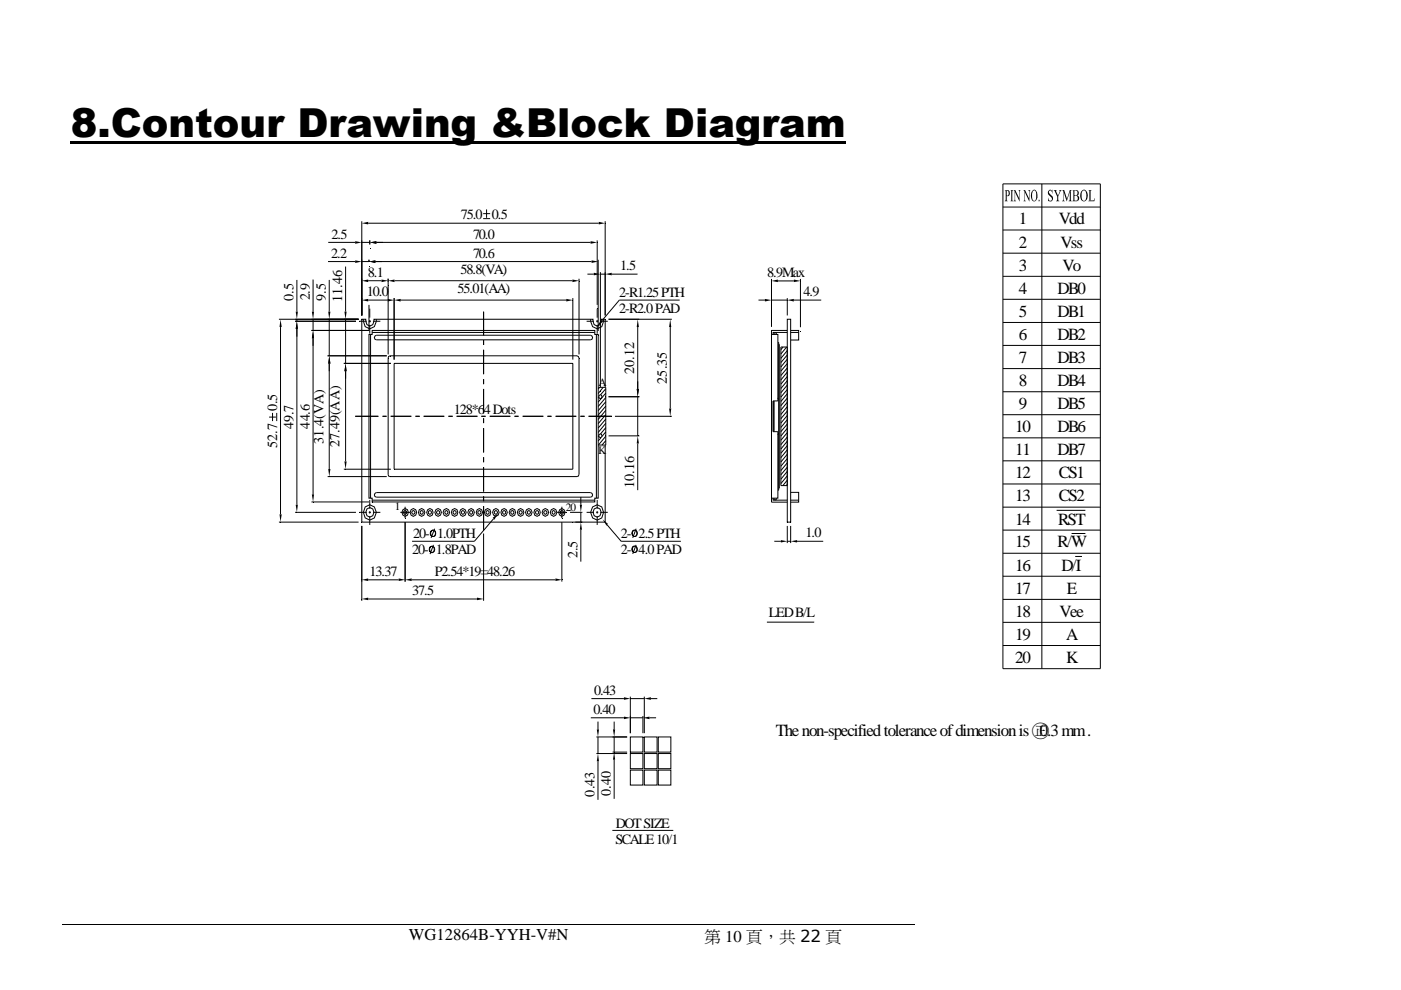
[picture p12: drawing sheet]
<svg xmlns="http://www.w3.org/2000/svg" width="297mm" height="210mm" viewBox="0 0 297 210" stroke-linecap="round" stroke-linejoin="round" font-family="sans-serif">
<g fill="none" stroke="#000" stroke-width=".21">
<path d="M212.6 39h20.7v102.8h-20.7zM220.9 39v102.8M62.9 59.4v6.7M66.4 59.3v6.8M69.6 55.5h5.7M69.6 51.4h5.7M69.8 59.4v6.7M73.3 56.5v9.6M76.7 46.9v20M76.7 55.5h1.5M76.7 51.4h1.7M78.1 47.3h48.9"/>
<path d="M78.1 59.5h2.8M78.2 55.1v.4M78.4 51v.8M79.6 55.5h45.8M79.8 51.4h45.4M82.3 59.1v16M83.6 59.5h37.8M102.4 45.3h1.5M102.4 46.4h1.5M103.2 44.4v1.8M122.8 59.1v16M124.5 58.1h1.4"/>
<path d="M126.6 51v13.6M126.8 55.1v15.1M127.3 57.7v24.4M127.3 58.1h1M128.3 46.9v20M129.7 58.1h5.5M163.6 59.1v10.2M164.9 59.6h3.4M169.7 59.1v10.3M212.6 43.9h20.7M212.6 48.8h20.7M212.6 53.7h20.7"/>
<path d="M212.6 58.6h20.7M59.1 67.7h16.9M59.5 69.3v39.8M62.6 68.1h12.9M62.9 67.7v.4M62.9 69.7v37.3M66 70.1h12.2M66.4 67.7v2.4M66.4 71.7v33.1M69.5 75.4h12.5M69.8 67.7v7.7M69.8 77.1v22.3"/>
<path d="M72.9 77h10M73.3 67.7v9.3M73.3 78.7v19.1M76.2 68.1h1.6M77 67.7l.4 1.6 1 .4 1-.4 .4-1.2v-.4M78.1 63.6h4.1M78.2 68.1h.5M78.2 64.6v5.6M78.4 65.4v2M78.4 67.9v.5M78.4 68.9v1.8M78.6 70.9v34.7"/>
<path d="M78.9 70.1h47.2v.8h.7v34.7h-.7v.8h-47.2v-.8h-.7v-34.7h.7zM78.9 70.5h47.2M79.1 68.1h1.5M79.5 71.2l.3-.1h45.4l.3 .1 .1 .4-.1 .3-.3 .2h-45.4l-.3-.2-.1-.3zM82.4 75.6l.3-.2h39.6l.3 .2 .2 .3v24.7l-.2 .3-.3 .1h-39.6l-.3-.1zM83.6 77h37.9v22.5h-37.9zM83.6 63.2v13M85 63.6h35.1M102.5 66.1v5M102.5 72.1v1.1M102.5 74.2v5.1M121.5 63.2v13"/>
<path d="M124.4 68.1h1.5M125.2 67.7v.4l.4 1.2 1 .4 1-.4 .4-1.6M126.4 68.1h.4M126.4 70.9v34.7M126.6 65.4v2M126.6 67.9v.5M126.6 68.9v1.8M127.3 68.1h1.6M129 67.7h13.4M135.2 69.3v13.2M142.1 69.3v17.3M144.1 63.6h-12.8l-3.7 4.4"/>
<path d="M160.8 63.6h1.4M163.6 70.9h1.3v14.1h-1v6.5h1v14.1h-1.3M163.6 63.6h3.3M164.1 70.9v-.3h.5v.3M164.9 72.6h.2v31.3h-.2M165.1 73h.1v30.5h-.1M165.6 73.6h1.3v29.4h-1.3zM166 73.6l-.4 .5M166.8 73.6l-1.2 1.5M166.9 67.7h.7v43h-.7zM166.9 70.5h-3v.4M166.9 70.1h-3.3v36.4h3.3"/>
<path d="M166.9 63.2v3.7M166.9 74.3l-1.3 1.7M166.9 75.3l-1.3 1.6M166.9 76.2l-1.3 1.6M166.9 77.1l-1.3 1.6M166.9 78l-1.3 1.6M166.9 78.9l-1.3 1.7M166.9 79.8l-1.3 1.6M167.6 70.1h1.7v2h-1.7M167.6 70.5h1.7M168.3 63.6h5.8M212.6 63.5h20.7"/>
<path d="M212.6 68.4h20.7M212.6 73.2h20.7M212.6 78.1h20.7M57.1 88.4h1.4M57.8 87.5v1.8M58.7 87.5v1.8M72.9 99.5h10M75.3 88.3h4.9M81.1 88.3h.9M82.8 88.3h4.4M88.1 88.3h.9M89.8 88.3h4.4"/>
<path d="M95.1 88.3h.9M96.8 88.3h4.4M102.1 88.3h.9M102.5 80.4v1M102.5 82.5v5.1M102.5 88.7v1M102.5 90.8v5.1M102.5 96.9v1.1M102.5 99v5.2M103.8 88.3h4.4M109.1 88.3h.8M110.8 88.3h4.4"/>
<path d="M116.1 88.3h.8M117.8 88.3h4.4M123.1 88.3h.8M124.8 88.3h4.9M126.8 82.1h1.6v12.3h-1.6M127 84.2l-.2 .2M127 92.4l-.2 .2M127 92.1l.3-.1 .2 .1v.6l-.2 .1-.3-.1zM127.1 82.1l-.3 .4M127.4 92.8l-.6 .7M127.9 82.1l-1.1 1.3M128.3 82.1v-14.4h-.8l-.3 1.1-.6 .3-.6-.3-.3-1.1h-46.4l-.3 1.1-.6 .3-.6-.3-.2-1.1h-.9v43h51.6v-16.3"/>
<path d="M128.4 87l-1.6 1.9M128.4 87.9l-1.6 1.9M128.4 82.4l-1.1 1.3M128.4 83.4l-1.6 1.9M128.4 84.3l-1.6 1.9M128.4 85.2l-1.6 1.9M128.4 86.1l-1.6 1.9M128.4 88.9l-1.6 1.9M128.4 89.7l-1.6 2M128.4 90.7l-1.1 1.3M128.4 91.6l-.8 .9M128.4 92.5l-1.5 1.9"/>
<path d="M128.4 93.4l-.8 1M128.4 94.3v.1M129 84.1h6.5M129 92.4h6.5M130.4 88.3h12M135.2 84.1v8.3M135.2 94v9.9M164 85v6.5M164.1 85v6.5M164.9 84.3l.2 .5M165.1 91.8l-.2 .4M166.9 80.7l-1.3 1.7"/>
<path d="M166.9 81.7l-1.3 1.6M166.9 82.6l-1.3 1.6M166.9 83.5l-1.3 1.6M166.9 84.4l-1.3 1.6M166.9 85.3l-1.3 1.7M166.9 86.2l-1.3 1.7M166.9 87.2l-1.3 1.6M166.9 88.1l-1.3 1.6M166.9 89l-1.3 1.6M166.9 89.9l-1.3 1.6M166.9 90.8l-1.3 1.7M166.9 91.7l-1.3 1.6"/>
<path d="M166.9 92.7l-1.3 1.6M166.9 93.6l-1.3 1.6M166.9 94.5l-1.3 1.6M166.9 95.4l-1.3 1.6M166.9 96.3l-1.3 1.7M166.9 97.2l-1.3 1.6M166.9 98.1l-1.3 1.7M166.9 99.1l-1.3 1.6M166.9 99.9l-1.3 1.7M212.6 83.1h20.7M212.6 87.9h20.7M212.6 92.8h20.7"/>
<path d="M212.6 97.7h20.7M59.1 110.7h16.9M62.6 108.6h12.9M66 106.4h12.2M69.5 101h12.5M76.2 108.6h1.6M76.7 111.5v15.9M77.4 107.5l1-.5 1 .5 .4 1.1-.4 1.2-1 .5-1-.5-.4-1.2zM77.8 107.9l.6-.3 .6 .3 .3 .7-.3 .7-.6 .3-.6-.3-.2-.7zM78.2 108.6h.5M78.4 106v1.9M78.4 108.4v.5"/>
<path d="M78.4 109.4v1.9M78.9 106h47.2M79.1 108.6h1.5M79.5 104.6l.3-.2h45.4l.3 .2 .1 .3-.1 .4-.3 .1h-45.4l-.3-.1-.1-.4zM84.9 108.6h2M85.4 108.1l.5-.3 .5 .3 .2 .5-.2 .6-.5 .3-.5-.3-.2-.6zM85.6 108.4l.3-.2 .2 .2v.5l-.2 .2-.3-.2zM85.9 107.4v2.5M85.9 110.7v12.6M87.2 108.1l.4-.3 .5 .3 .2 .5-.2 .6-.5 .3-.4-.3-.3-.6zM87.4 108.4l.2-.2 .3 .2 .1 .2-.1 .3-.3 .2-.2-.2-.1-.3zM88.9 108.1l.5-.3 .5 .3 .2 .5-.2 .6-.5 .3-.5-.3-.2-.6z"/>
<path d="M89.2 108.4l.2-.2 .3 .2v.5l-.3 .2-.2-.2zM90.7 108.1l.4-.3 .5 .3 .2 .5-.2 .6-.5 .3-.4-.3-.2-.6zM90.9 108.4l.2-.2 .3 .2v.5l-.3 .2-.2-.2zM91.5 115.8a.64 .64 0 0 0-.5 1 .64 .64 0 0 0 1.1 .1 .6 .6 0 0 0 0-.9 .6 .6 0 0 0-.9 .1l-.1 .5 .4 .6M91.6 115.8a.75 .75 0 0 1 .5 .7 .75 .75 0 0 1-.5 .7M91.7 112.4a.65 .65 0 0 0-.5 1 .65 .65 0 0 0 1.1 .1 .6 .6 0 0 0 0-.9 .6 .6 0 0 0-.9 .1 .76 .76 0 0 0 .3 1M91.9 112.4a.75 .75 0 0 1 .4 .7 .75 .75 0 0 1-.4 .6M91.9 115.5l-.7 2M92.2 112.1l-.8 1.9M92.4 108.1l.5-.3 .5 .3 .2 .5-.2 .6-.5 .3-.5-.3-.2-.6zM92.7 108.4l.2-.2 .2 .2 .2 .2-.2 .3-.2 .2-.2-.2-.2-.3zM94.1 108.1l.6-.3 .4 .3 .2 .5-.2 .6-.4 .3-.6-.3-.2-.6z"/>
<path d="M94.4 108.4l.3-.2 .3 .4-.3 .5-.3-.2zM95.9 108.1l.5-.3 .5 .3 .2 .5-.2 .6-.5 .3-.5-.3-.2-.6zM96.1 108.4l.3-.2 .2 .2v.5l-.2 .2-.3-.2zM97.7 108.1l.4-.3 .5 .3 .2 .5-.2 .6-.5 .3-.4-.3-.3-.6zM97.9 108.4l.2-.2 .3 .2 .1 .2-.1 .3-.3 .2-.2-.2-.1-.3zM99.4 108.1l.5-.3 .5 .3 .2 .5-.2 .6-.5 .3-.5-.3-.2-.6zM99.6 108.4l.3-.2 .3 .4-.3 .5-.3-.2zM101.2 108.1l.4-.3 .5 .3 .2 .5-.2 .6-.5 .3-.4-.3-.2-.6zM101.4 108.4l.2-.2 .3 .2v.5l-.3 .2-.2-.2zM102.5 105.2v1.1M102.5 107.3v5M102.5 113.1v14.3"/>
<path d="M102.9 108.1l.5-.3 .5 .3 .2 .5-.2 .6-.5 .3-.5-.3-.2-.6zM103.1 108.4l.3-.2 .2 .2v.5l-.2 .2-.3-.2zM104.6 108.1l.6-.3 .4 .3 .2 .5-.2 .6-.4 .3-.6-.3-.2-.6zM104.6 110l-4 4.8h-13.2M104.9 108.4l.3-.2 .3 .4-.3 .5-.4-.5zM106.4 108.1l.5-.3 .5 .3 .2 .5-.2 .6-.5 .3-.5-.3-.2-.6zM106.6 108.4l.3-.2 .2 .2v.5l-.2 .2-.3-.2zM108.2 108.1l.4-.3 .5 .3 .2 .5-.2 .6-.5 .3-.4-.3-.3-.6zM108.4 108.4l.2-.2 .3 .2v.5l-.3 .2-.2-.2zM109.9 108.1l.5-.3 .5 .3 .2 .5-.2 .6-.5 .3-.5-.3-.2-.6zM110.1 108.4l.3-.2 .2 .2 .1 .2-.1 .3-.2 .2-.3-.2-.1-.3zM111.6 108.1l.5-.3 .5 .3 .2 .5-.2 .6-.5 .3-.5-.3-.2-.6z"/>
<path d="M111.9 108.4l.2-.2 .4 .4-.4 .5-.2-.2zM113.4 108.1l.5-.3 .5 .3 .2 .5-.2 .6-.5 .3-.5-.3-.2-.6zM113.6 108.4l.3-.2 .2 .2v.5l-.2 .2-.3-.2zM115.1 108.1l.5-.3 .5 .3 .2 .5-.2 .6-.5 .3-.5-.3-.2-.6zM115.4 108.4l.2-.2 .3 .2 .1 .2-.1 .3-.3 .2-.2-.2-.1-.3zM116.9 108.1l.5-.3 .5 .3 .2 .5-.2 .6-.5 .3-.5-.3-.2-.6zM117.1 108.4l.3-.2 .3 .4-.3 .5-.3-.2zM118.1 108.6h2M118.7 108.1l.4-.3 .5 .3 .2 .5-.2 .6-.5 .3-.4-.3-.3-.6zM118.9 108.4l.2-.2 .3 .2v.5l-.3 .2-.2-.2zM119.1 107.4v2.5M119.1 110.7v12.6"/>
<path d="M120.9 108.6h2.6M122 110.7h1.5M123.1 105.4v1.6M123.1 108.6v2.1M123.1 112.3v6.8M124.4 108.6h1.5M125.6 107.5l1-.5 1 .5 .4 1.1-.4 1.2-1 .5-1-.5-.4-1.2zM126 107.9l.6-.3 .6 .3 .3 .7-.3 .7-.6 .3-.6-.3-.3-.7zM126.4 108.6h.4M126.6 106v1.9M126.6 108.4v.5M126.6 109.4v1.9"/>
<path d="M127.3 108.6h1.6M128.7 111.3l3 3.5h12.7M134.5 112.4a.64 .64 0 0 0-.5 .9 .64 .64 0 0 0 1 .2 .63 .63 0 0 0 0-.8 .63 .63 0 0 0-.7-.2 .77 .77 0 0 0 .2 1.2M134.5 115.8a.66 .66 0 0 0-.5 .9 .66 .66 0 0 0 1 .2 .65 .65 0 0 0 .1-.8 .65 .65 0 0 0-.8-.2 .76 .76 0 0 0 .2 1.2M134.7 112.4l.1 .1a.8 .8 0 0 1-.1 1.2M134.7 115.8l.1 .1a.79 .79 0 0 1-.1 1.2M134.9 112.1l-.7 1.9M134.9 115.5l-.7 1.9M163.9 105.6v.4h3M164.1 105.6v.4h.5v-.4M164.2 114.8h1.4M166.9 114.8h.7"/>
<path d="M166.9 111.5v3.6M166.9 100.9l-1.3 1.6M166.9 101.8l-.9 1.2M166.9 102.7l-.2 .3M167.6 104.4h1.7v2.1h-1.7M167.6 106h1.7M167.6 111.5v3.6M169 114.8h5.5M212.6 117.3h20.7M212.6 102.6h20.7M212.6 107.5h20.7M212.6 112.4h20.7"/>
<path d="M224 108.2h6.1M227.2 113.1h2.9M228 118h1.4M78.1 127h23M78.1 122.9h6.4M87.3 122.9h30.5M162.6 131.9h10M212.6 136.9h20.7M212.6 122.2h20.7M212.6 132h20.7M212.6 127.1h20.7M125.3 152.2h7"/>
<path d="M125.4 148.1h6.9M126.4 156.3h6.6M126.4 159.8h6.6M126.8 153v1.6M126.8 156.3v3.5M129.9 159.5h3.1M130.2 153v1.6M130.2 156.3v3.2M133.6 159.8h2.7v3.2h-2.7zM133.6 156.3h2.7v3.2h-2.7zM133.6 147.7v7.7M133.6 148.1h3"/>
<path d="M133.6 152.2h2.7M136.3 151.8v3.6M136.6 159.8h2.7v3.2h-2.7zM136.6 156.3h2.7v3.2h-2.7zM136.6 147.7v7.7M137.7 152.2h1.4M138 148.1h1.4M139.6 159.8h2.6v3.2h-2.6zM139.6 156.3h2.6v3.2h-2.6zM126.8 161.4v8.2M129.8 176.1h12.9M130.2 161.1v8.3"/>
<path d="M133.6 163.3h2.7v3.2h-2.7zM136.6 163.3h2.7v3.2h-2.7zM139.6 163.3h2.6v3.2h-2.6zM13.1 196.1h60.2M73.5 196.1h60.1M133.8 196.1h60.2"/>
<circle cx="127.2" cy="84.1" r=".39"/>
</g>
<path d="M15 30h164.4v.5h-164.4zM73.3 196h.2v.2h-.2zM133.6 196h.2v.2h-.2z" fill="#000"/>
<g fill="#000">
<path d="M75.3 55.2l1.4 .3-1.4 .3zM75.3 51.1l1.4 .3-1.4 .3zM76.7 47.3l1.4-.3v.6zM76.7 59.5l1.4-.2v.5zM78.2 55.5l1.4-.3v.6zM78.4 51.4l1.4-.3v.6zM80.9 59.3l1.4 .2-1.4 .3zM82.3 59.5l1.3-.2v.5zM121.4 59.3l1.4 .2-1.4 .3zM125.2 51.1l1.4 .3-1.4 .3zM125.4 55.2l1.4 .3-1.4 .3zM125.9 57.8l1.4 .3-1.4 .3z"/>
<path d="M127 47l1.3 .3-1.3 .3zM128.3 58.1l1.4-.3v.6zM163.6 59.6l1.3-.3v.5zM168.3 59.3l1.4 .3-1.4 .2zM59.5 67.7l.2 1.6h-.4zM62.9 68.1l.3 1.6h-.5zM62.7 66.1h.5l-.3 1.6zM66.4 70.1l.2 1.6h-.5zM66.1 66.1h.5l-.2 1.6zM69.8 75.4l.3 1.7h-.5zM69.6 66.1h.5l-.3 1.6zM73.3 77l.2 1.7h-.5z"/>
<path d="M73 66.1h.5l-.2 1.6zM76.7 63.6l1.4-.2v.5zM82.2 63.4l1.4 .2-1.4 .3zM83.6 63.6l1.4-.2v.5zM120.1 63.4l1.4 .2-1.4 .3zM127.4 67.9l.4 .3-1.2 1zM135.2 67.7l.3 1.6h-.5zM142.1 67.7l.2 1.6h-.4zM162.2 63.4l1.4 .2-1.4 .3zM166.9 63.6l1.4-.2v.5zM69.6 99.4h.5l-.3 1.6zM73 97.8h.5l-.2 1.7z"/>
<path d="M135 82.5h.5l-.3 1.6zM135.2 92.4l.3 1.6h-.5zM141.9 86.6h.4l-.2 1.7zM59.3 109.1h.4l-.2 1.6zM62.7 107h.5l-.3 1.6zM66.1 104.8h.5l-.2 1.6zM104.5 109.8l1.1-1-.8 1.4zM122.9 107h.5l-.3 1.6zM123.1 110.7l.3 1.6h-.5zM127.8 110.1l1.1 1-.3 .4zM165.6 114.5l1.3 .3-1.3 .2zM167.6 114.8l1.4-.3v.5z"/>
<path d="M76.7 127l1.4-.3v.6zM76.7 122.9l1.4-.3v.6zM84.5 122.6l1.4 .3-1.4 .3zM85.9 122.9l1.4-.3v.6zM101.1 126.7l1.4 .3-1.4 .3zM117.8 122.6l1.3 .3-1.3 .3zM126.5 154.6h.5l-.2 1.7zM130 154.6h.4l-.2 1.7zM132.3 147.8l1.3 .3-1.3 .3zM132.3 151.9l1.3 .3-1.3 .3zM136.3 152.2l1.4-.3v.6zM136.6 148.1l1.4-.3v.6z"/>
<path d="M126.8 159.8l.2 1.6h-.5zM130.2 159.5l.2 1.6h-.4z"/>
<path d="M213.2 40.4h.4l-.2 .1v.9l.2 .1-.2 .1v.9l.3 .2h-.7l.2-.5z" fill-rule="evenodd"/>
<path d="M213 40.3h.5a.64 .64 0 0 1 .6 .7 .64 .64 0 0 1-.7 .6 .63 .63 0 0 0 .5-.6 .63 .63 0 0 0-.3-.6z" fill-rule="evenodd"/>
<path d="M214.2 40.3h.6l-.2 .4v1.8l.2 .2h-.6l.2-.2v-2z" fill-rule="evenodd"/>
<path d="M215.1 40.6l.2 1.9 .1 .2h-.5l.2-.5z" fill-rule="evenodd"/>
<path d="M214.9 40.3h.4l.8 1.8 .1 .6z" fill-rule="evenodd"/>
<path d="M215.9 40.3h.5l-.2 .4v2l-.1-2z" fill-rule="evenodd"/>
<path d="M217.2 40.6l.1 1.9 .2 .2h-.5l.2-.2z" fill-rule="evenodd"/>
<path d="M216.9 40.3h.4l.9 1.8v.6l-1.1-2.3z" fill-rule="evenodd"/>
<path d="M218 40.3h.5l-.2 .4v2l-.1-2z" fill-rule="evenodd"/>
<path d="M218.9 40.4l.6-.1a1.47 1.47 0 0 0-.6 2l.6 .4a.89 .89 0 0 1-.9-1.2l.1-.9z" fill-rule="evenodd"/>
<path d="M219.3 40.3h.2a1.68 1.68 0 0 1 0 2.4l-.2-.1 .4-.5v-1l-.1-.5z" fill-rule="evenodd"/>
<path d="M220.2 42.4l.2 .1-.1 .2z" fill-rule="evenodd"/>
<path d="M222.2 41.9l.3 .6 .2 .1-.5 .1z" fill-rule="evenodd"/>
<path d="M222.3 40.4l.4-.2 .3 .2-.5 .1a1.01 1.01 0 0 0 .6 1.1 .64 .64 0 0 1 .1 .8 .64 .64 0 0 1-.9 .2h.4a.62 .62 0 0 0 .3-.7 .62 .62 0 0 0-.5-.5 .66 .66 0 0 1-.2-1z" fill-rule="evenodd"/>
<path d="M222.7 40.4h.3l.1-.2v.9l-.2-.6z" fill-rule="evenodd"/>
<path d="M223.4 40.3h.7l-.2 .2a3.2 3.2 0 0 1 .5 2l.2 .2h-.7l.2-.2a2.19 2.19 0 0 0-.6-2.1z" fill-rule="evenodd"/>
<path d="M224.5 40.3h.6l-.2 .2-.5 1.2 .3-1.2z" fill-rule="evenodd"/>
<path d="M225.4 40.5l.1 .2v1.8l.3 .2h-.6l.2-.5z" fill-rule="evenodd"/>
<path d="M225.2 40.3h.4l.6 1.9-.1 .5-.6-2z" fill-rule="evenodd"/>
<path d="M226.8 40.7l.3-.3-.1 1.8 .2 .5h-.6l.2-.5z" fill-rule="evenodd"/>
<path d="M226.8 40.3h.4l-.4 .4-.7 2z" fill-rule="evenodd"/>
<path d="M227.4 40.3l.6 .1h-.2v1h.7l-.7 .1v1h.8l-.3 .2h-.9l.2-.2v-1.8z" fill-rule="evenodd"/>
<path d="M227.4 40.3h.6a.64 .64 0 0 1 .7 .4 .64 .64 0 0 1-.2 .7h-.5a.52 .52 0 0 0 .5-.5 .52 .52 0 0 0-.5-.5z" fill-rule="evenodd"/>
<path d="M228 41.5l.4-.1 .4 .5-.2 .6h-.5a.54 .54 0 0 0 .4-.5 .54 .54 0 0 0-.5-.5z" fill-rule="evenodd"/>
<path d="M229.3 40.6l.3-.3h.4h-.2a1.13 1.13 0 0 0-.5 1.5l.3 .7 .4 .2a.94 .94 0 0 1-1-1.2z" fill-rule="evenodd"/>
<path d="M229.8 40.3h.2a1.52 1.52 0 0 1 0 2.4l-.2-.1 .4-.3 .1-1.2-.1-.5z" fill-rule="evenodd"/>
<path d="M230.8 40.3h.7l-.3 .2v2h.3l-.7 .1 .2-.1v-2.1z" fill-rule="evenodd"/>
<path d="M230.8 42.6l1.1-.1 .3-.5-.2 .7z" fill-rule="evenodd"/>
</g>
<text font-size="8.5" x="15" y="29">8.Contour Drawing &amp;Block Diagram</text>
<g font-size="3.6">
<text x="216" y="47.6">1</text>
<text x="224.5" y="47.6">Vdd</text>
<text x="216" y="52.5">2</text>
<text x="224.8" y="52.5">Vss</text>
<text x="216" y="57.4">3</text>
<text x="225.3" y="57.4">Vo</text>
<text x="216" y="62.3">4</text>
<text x="224.2" y="62.3">DB0</text>
<text x="216" y="67.2">5</text>
<text x="224.2" y="67.2">DB1</text>
<text x="216" y="72.1">6</text>
<text x="216" y="77">7</text>
<text x="224.2" y="77">DB3</text>
<text x="224.2" y="72.1">DB2</text>
<text x="216" y="81.8">8</text>
<text x="224.2" y="81.8">DB4</text>
<text x="216" y="86.7">9</text>
<text x="224.2" y="86.7">DB5</text>
<text x="215.3" y="91.6">10</text>
<text x="224.2" y="91.6">DB6</text>
<text x="215.3" y="96.5">11</text>
<text x="215.3" y="101.4">12</text>
<text x="224.2" y="96.5">DB7</text>
<text x="224.5" y="101.4">CS1</text>
<text x="215.3" y="106.3">13</text>
<text x="224.5" y="106.3">CS2</text>
<text x="215.3" y="111.2">14</text>
<text x="224.3" y="111.2">RST</text>
<text x="215.3" y="116.1">15</text>
<text x="224.2" y="116.1">R/W</text>
<text x="215.3" y="125.9">17</text>
<text x="215.3" y="121">16</text>
<text x="225.1" y="121">D/I</text>
<text x="226.2" y="125.9">E</text>
<text x="215.3" y="130.8">18</text>
<text x="224.7" y="130.8">Vee</text>
<text x="215.3" y="135.7">19</text>
<text x="226" y="135.7">A</text>
<text x="215.3" y="140.5">20</text>
<text x="226" y="140.5">K</text>
<text x="164.5" y="156.1">The non-specified tolerance of dimension is㊣</text>
<text x="220.5" y="156.1">0.3 mm .</text>
</g>
<g font-size="3.5">
<text x="86.7" y="199.3">WG12864B-YYH-V#N</text>
<text x="149.3" y="199.7">第 10 頁，共 22 頁</text>
</g>
<g font-size="3">
<text x="97.7" y="46.5">75.0 0.5</text>
<text x="70.3" y="50.6">2.5</text>
<text x="100.3" y="50.6">70.0</text>
<text x="70.2" y="54.7">2.2</text>
<text x="78" y="58.7">8.1</text>
<text x="97.6" y="58.1">58.8(VA)</text>
<text x="100.3" y="54.7">70.6</text>
<text x="131.5" y="57.3">1.5</text>
<text x="162.6" y="58.7">8.9Max</text>
<text x="62.2" y="63.8" transform="rotate(-90 62.2 63.8)">0.5</text>
<text x="65.7" y="63.7" transform="rotate(-90 65.7 63.7)">2.9</text>
<text x="69.1" y="63.8" transform="rotate(-90 69.1 63.8)">9.5</text>
<text x="72.6" y="64" transform="rotate(-90 72.6 64)">11.46</text>
<text x="77.8" y="62.8">10.0</text>
<text x="97" y="62.2">55.01(AA)</text>
<text x="131.3" y="62.9">2-R1.25 PTH</text>
<text x="170.3" y="62.8">4.9</text>
<text x="131.3" y="66.4">2-R2.0 PAD</text>
<text x="134.5" y="79.3" transform="rotate(-90 134.5 79.3)">20.12</text>
<text x="141.4" y="81.3" transform="rotate(-90 141.4 81.3)">25.35</text>
<text x="58.8" y="87.2" transform="rotate(-90 58.8 87.2)">0.5</text>
<text x="96.2" y="87.8">128*64 Dots</text>
<text x="58.8" y="95" transform="rotate(-90 58.8 95)">52.7</text>
<text x="62.2" y="91" transform="rotate(-90 62.2 91)">49.7</text>
<text x="65.7" y="90.9" transform="rotate(-90 65.7 90.9)">44.6</text>
<text x="68.6" y="94.1" transform="rotate(-90 68.6 94.1)">31.4(VA)</text>
<text x="72" y="94.8" transform="rotate(-90 72 94.8)">27.49(AA)</text>
<text x="134.5" y="103.5" transform="rotate(-90 134.5 103.5)">10.16</text>
<text x="170.8" y="113.9">1.0</text>
<text x="87.4" y="117.5">20- 1.8PAD</text>
<text x="87.6" y="114.1">20- 1.0PTH</text>
<text x="122.5" y="118.4" transform="rotate(-90 122.5 118.4)">2.5</text>
<text x="131.7" y="114.1">2- 2.5 PTH</text>
<text x="131.7" y="117.5">2- 4.0 PAD</text>
<text x="78.4" y="122.1">13.37</text>
<text x="92.2" y="122.1">P2.54*19=48.26</text>
<text x="87.4" y="126.2">37.5</text>
<text x="163" y="130.9">LED B/L</text>
<text x="126" y="147.3">0.43</text>
<text x="125.9" y="151.4">0.40</text>
<text x="126.1" y="168.9" transform="rotate(-90 126.1 168.9)">0.43</text>
<text x="129.5" y="168.7" transform="rotate(-90 129.5 168.7)">0.40</text>
<text x="130.5" y="178.9">SCALE 10/1</text>
<text x="130.6" y="175.5">DOT SIZE</text>
</g>
<g font-size="2.4">
<text x="126.9" y="81.7">A</text>
<text x="126.8" y="96.2">K</text>
<text x="83.7" y="108.2">1</text>
<text x="120" y="108.2">20</text>
</g>
</svg>
